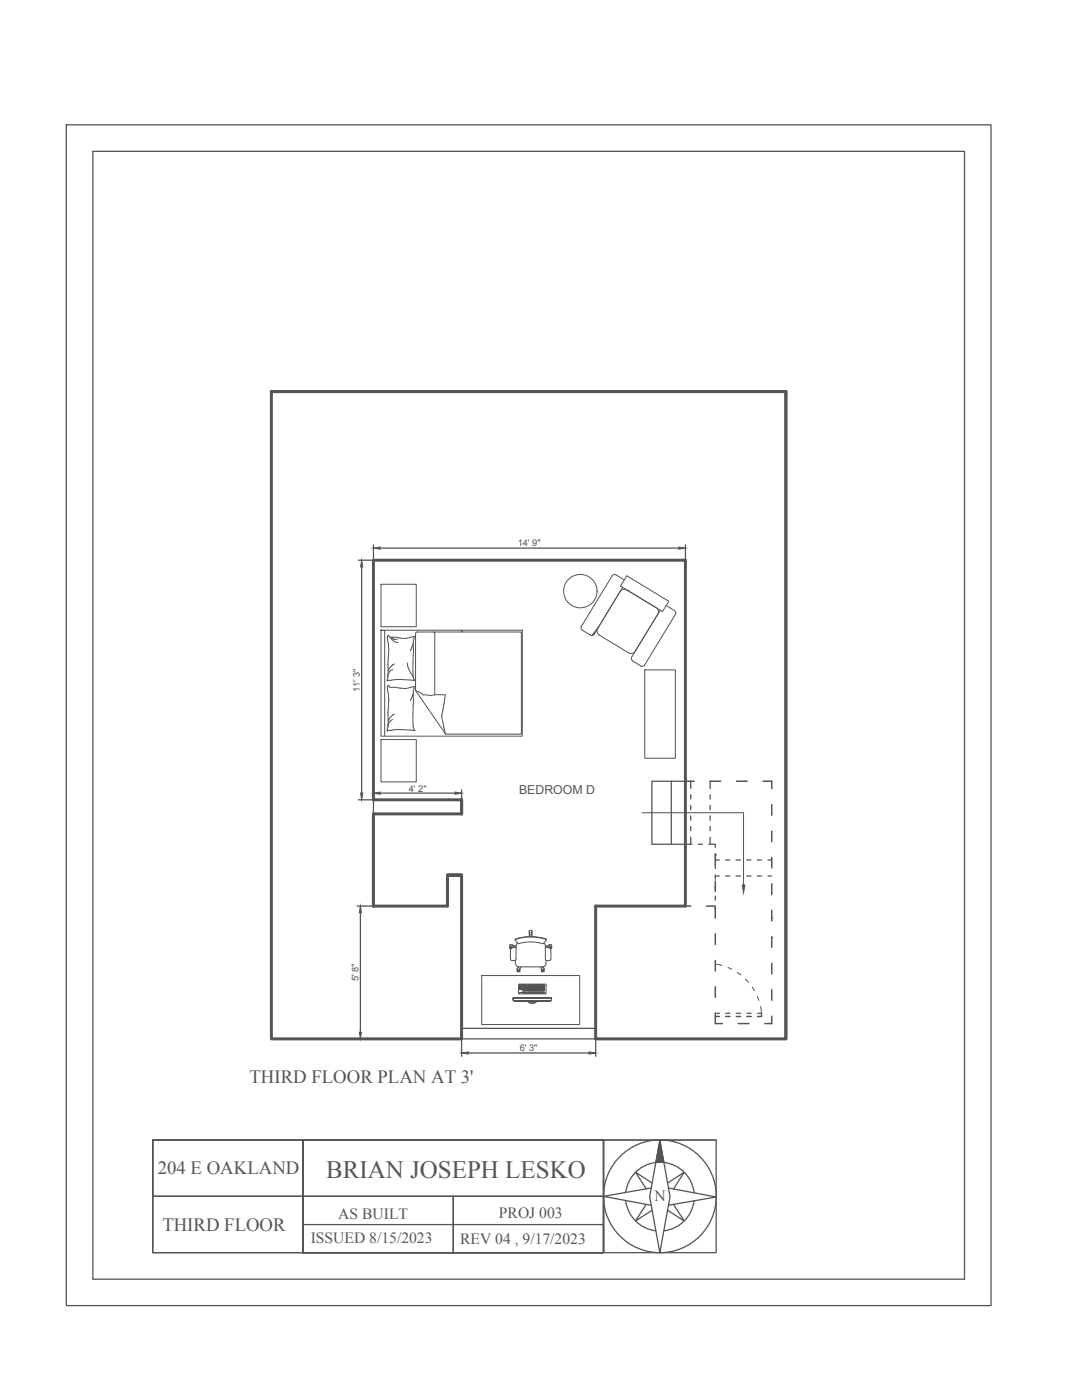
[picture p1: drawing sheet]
<svg xmlns="http://www.w3.org/2000/svg" width="216mm" height="279mm" viewBox="0 0 216 279" stroke-linecap="round" stroke-linejoin="round" font-family="sans-serif">
<!-- layer: A-WALL-EXTR-HEVY -->
<path d="M54.2 78.1h102.6M156.8 78.1v129.2M92.1 159.6v2.8v-2.8M136.8 155.9v-44.1h-62.3v47.8h17.6v2.8h-17.6M74.5 162.4v18.4v-18.4M89.3 174.6h2.8h-2.8v6.2h-14.8M92.1 174.6v32.7h-37.9v-129.2h102.6v129.2h-37.9v-26.5h17.9" fill="none" stroke="#545454" stroke-width=".59"/>
<!-- layer: Title Blocks -->
<g fill="none" stroke="#545454" stroke-width=".25">
<path d="M13.2 24.9h184.5v235.7h-184.5zM18.5 30.2h174v225.1h-174zM30.5 227.5v22.5h60M30.5 227.5h89.9v22.5h-29.9M30.5 227.5h30v11.3h-30zM30.5 238.8h30v11.2h-30zM60.5 227.5v22.5h30M60.5 227.5v11.3h59.9v-11.3h-59.9h59.9v22.5h-59.9zM60.5 238.8h59.9v11.2h-59.9zM60.5 238.8h59.9v11.2h-29.9v-11.2v11.2h-30zM120.4 227.5h22.5v22.5h-22.5zM120.4 227.5h22.5"/>
<path d="M124.8 239.6a6.9 6.9 0 0 0 6.1 6M124.9 238a6.9 6.9 0 0 1 6.8-6.1 6.9 6.9 0 0 1 6.8 6.1M129.9 237.1l-9.5 1.7 9.5 1.7M130.1 236.1l-3.3-2.1 2.2 3.3M131.7 227.5l2 11.3-2 11.2-2.1-11.2zM131.7 227.6h-.1M131.7 227.7l-.1 .1M131.7 227.9l-.1 .1M131.7 228l-.2 .2M131.8 228.1l-.3 .3M131.8 228.3l-.3 .3M131.8 228.4l-.4 .4"/>
<path d="M131.9 228.5l-.5 .5M131.9 228.7l-.5 .5M131.9 228.8l-.6 .6M131.9 228.9l-.6 .7M131.9 229.1l-.6 .7M132 229.2l-.8 .8M132 229.3l-.8 .8M132 229.5l-.8 .8M132 229.6l-.9 .9M132.1 229.7l-1 1M132.1 229.9l-1.1 1M132.1 230l-1.1 1.1"/>
<path d="M132.1 230.1l-1.1 1.2M132.2 230.3l-1.3 1.2M132.2 230.4l-1.3 1.3M132.2 230.5l-1.3 1.4M132.2 230.7l-1.3 1.3M132.3 230.8l-1.2 1.2M132.3 230.9l-1 1.1M132.3 231.1l-.9 .9M132.3 231.2l-.7 .8M132.4 231.4l-.7 .6M132.4 231.5l-.5 .5M132.4 231.6l-.4 .4"/>
<path d="M132.4 231.8l-.2 .2M132.4 231.9l-.1 .1M133.2 236.1l3.3-2.1-2.1 3.3M133.4 237.1l9.5 1.8-9.5 1.6M138.5 239.6a6.9 6.9 0 0 1-6 6M60.5 244.4h59.9v5.6h-59.9zM128.9 240.4l-2.1 3.3 3.3-2.2M134.4 240.4l2.1 3.3-3.3-2.2"/>
<circle cx="131.7" cy="238.7" r="11.3"/>
</g>
<!-- layer: A-WALL-EXTR-HEVY -->
<g fill="none" stroke="#545454" stroke-width=".3">
<path d="M136.8 155.9h1.7M141.7 155.9h2.1M147 155.9h2.1M152.2 155.9h1.8v1.5M142.7 170.6v2.1M142.7 175.8v2.1M154 160.6v2.1M154 165.8v2.2M154 171.1v2.1M154 176.4v2.1M142.7 181.1v2.1M142.7 186.4v2.1"/>
<path d="M142.7 191.7v2.1M142.7 196.9v2.2M154 181.7v2.1M154 187v2.1M154 192.2v2.2M154 197.5v2.1M142.7 202.2v2.1h1.5M147.3 204.3h2.1M154 202.8v1.5h-1.4"/>
</g>
<!-- layer: A-WALL-INTR-MEDM -->
<path d="M74.5 111.8h62.3M142.7 170.6h.1M136 180.8h1.8M141 180.8h1.7" fill="none" stroke="#545454" stroke-width=".3"/>
<!-- layer: A-DECK-LITE -->
<g fill="none" stroke="#545454" stroke-width=".25">
<path d="M133.9 155.9v12.6M137.8 155.9v1.5M137.8 158.6v.9M141.7 155.9v1.5M141.7 158.6v.9M137.8 160.7v.9M137.8 162.8v.9M137.8 165v.8M137.8 167.1v1.4M141.7 160.7v.9M141.7 162.8v.9M141.7 165v.8"/>
<path d="M141.7 167.1v1.4"/>
</g>
<!-- layer: A-DETL-LITE -->
<g fill="none" stroke="#545454" stroke-width=".25">
<path d="M136.8 155.9h-6.7v12.6h8M139.3 168.5h.9M141.4 168.5h1.3v.6M142.7 171.6h.8M142.7 174.8h.8M142.7 170.4v.8M142.7 172.5v.8M142.7 174.6v.9M142.7 176.7v.9M142.7 178.8v.9M144.8 171.6h.8M144.8 174.8h.8"/>
<path d="M146.9 171.6h.8M146.9 174.8h.8M149 171.6h.8M149 174.8h.8M151.1 171.6h.9M151.1 174.8h.9M153.2 171.6h.8M153.2 174.8h.8M142.7 180.9v.6M154 183.2h.1M154 187.1h.1M92.1 205.2h26.8"/>
<path d="M92.1 207.3h26.8M142.7 202.9h.9M142.7 202.2h.9M144.8 202.9h.9M144.8 202.2h.9M146.9 202.9h.9M146.9 202.2h.9M149 202.9h.9M149 202.2h.9M151.2 202.9h.8h-.8M151.2 202.2h.8v.7"/>
</g>
<!-- layer: A-DETL-FINE -->
<path d="M148.1 176.6h.5l-.2 1.6z" fill="#545454" stroke="#545454" stroke-width=".2"/>
<g fill="none" stroke="#545454" stroke-width=".2">
<path d="M76 116.6h7.1v8.5h-7.1zM123.8 118a.93 .93 0 0 1 1.3-.3l5.8 3.6a.96 .96 0 0 1 .3 1.3M124.2 117.2l-5.8 9.6h-.6l-1.6-1-.3-.5 .1-.3M124.6 115.7l-1.7-1-.3-.1-.4 .3-6.2 10.1M125.1 114.9l8.3 5.1-1.2 2-8.4-5zM76 125.8h28.2v21.1h-28.2zM76 125.8h.1M76.8 125.8v21.1M77.2 135.7l.1 .2M77.3 127.2v-.3l.3-.1v.2a.66 .66 0 0 0 1 .1l1 .2M77.3 127.2v.3M77.3 127.5l.2 1"/>
<path d="M77.3 137.5l.3 2.3M77.3 135.8v.1M77.4 134.5l-.1 1.3M77.5 128.5l.1 1.3M77.6 129.8l-.2 2.4 .1 2.3M77.6 139.8l-.1 1.5M77.7 134.1l-.3 .9M77.8 127.2l.9 .8M78 127.2l.5 .3 .7 .1M78.2 135.7l-.9 .1M78.3 133.6l-.7 .5M78.4 132.7l-.7 .7-.2 .5"/>
<path d="M78.5 132.6l-.2 .1M78.7 128l.7 .2M78.7 132.5l-.2 .1M79.2 135.6h1.3M79.2 135.6l-1 .1M79.6 137.3l-1.3-.1a.51 .51 0 0 1-.7-.4l-.3 .1v.6M79.6 127.3l1.2 .1M79.6 137.3l1.4 .1M80.5 135.6l2.1 .2M81 127.4h-.2M81.3 132.8l.5 1.1 .7 1.2M81.3 132.3v.5"/>
<path d="M82 129.5l-.1 .4M82 139.5l-.1 .3M82.2 129.2l-.2 .3M82.4 128.5l-.2 .7M82.4 138.5l-.4 1M82.4 134.9l.1 .5M82.4 130.8v4.1M82.5 130.2l-.1 .6M82.5 135.4l.1 .3M82.5 129.6v.6M82.5 139.6v.6M82.6 127l-1.6 .4"/>
<path d="M82.6 137l-1.6 .4M82.6 135.8h.1M82.6 127h.1M82.6 137h.1M82.7 127l-.2 1.1v1.5M82.7 137l-.2 1.1v1.5M82.9 137.8l1 .5a1.05 1.05 0 0 0 1.2 .4l.6 .1 1.3-.2 1.9 .1M86.5 126.1l.3 .3-.1 12.3M88.9 138.6l-.5 3.1M119.3 125.4a1 1 0 0 0 .3 1.3l5.8 3.6a.96 .96 0 0 0 1.4-.3M128.7 133.7h6.1v17.6h-6.1zM131.7 121.8l-5.7 9.4v.2l.2 .5 1.7 1"/>
<path d="M132.9 120.8l1.7 1.1 .3 .4-.1 .3-6.2 10.1-.4 .3-.3-.1M76 147.6h7.1v8.4h-7.1zM77.2 145.7l.1 .1M77.3 145.9h.1M77.4 144.5v.5M77.4 144.5l-.1 1.2M77.5 143.6v.9M77.5 141.4v2.2M77.7 144.1l-.3 .4M77.8 145.8h-.5M78.3 143.6l-.7 .5M78.4 142.7l-.9 1.2"/>
<path d="M78.7 142.5l-.4 .2M80.5 145.6l2.1 .2M80.5 145.6h-1.3l-1.4 .2M82.4 143.9v1M82.4 144.9l.1 .4M82.5 140.2l-.1 3.8M82.5 145.3l.1 .5M82.6 145.8h.1M88.1 142.8l.6 2.9M88.2 142.6l-.1 .3M88.4 141.7l-.2 .9M88.7 145.7l.2 .8"/>
<path d="M104 146.2l.1-19.8-.2-.2-20.7-.1-.3 .3v11.4l6 8.7M104.1 146.2l-.3 .3h-14.9M128.2 162.2h20.2v14.4M96.1 194.7h19.6v9.8h-19.6zM101.8 188.6l-.1 .7h.2v-.3v.3M102.1 189v.2l.7-.2 .2 .2M102.1 189.2a3.2 3.2 0 0 0-.2 2.3l.3 .2h.5l.2-.2 .1-2.3M102.1 189h.2M102.2 188.6l.1 .1M102.2 189h-.2l.1 .2M102.2 188.7l.6 .1M102.3 188.6l-.3-.1-.3 .2 .1 .1 .2 .2"/>
<path d="M102.3 188.7h.1M102.3 189v.1M102.3 199.6v-.4h7.8v.4l-.2 .1M102.3 199.1h7.8v.1h-7.8zM102.3 199.2v.4M102.4 199.6l.1 .1M102.5 188.9l-.2 .3M102.8 187.6a8.2 8.2 0 0 1 6.2 0M102.9 191.6l-.1 .6M102.9 192.2l.1 .5 .5 .3M103 188.8l-.5 .1M103 188.8v.3"/>
<path d="M103.3 188.2l-.3 .5M103.3 193.2l-.1 .1v.6h.2v-.3v.3h.2v-.3M103.5 196.6v1.6M103.5 193l-.2 .2v.3h.4l.1-.3M103.5 196.6l.2-.2h5.1l.2 .2v1.6l-.2 .2h-5.1l-.2-.2M103.5 197.3h.2v.2h-.2zM103.5 197h.2v.2h-.2zM103.5 196.8h.2v.2h-.2zM103.5 196.6h.2v.1h-.2zM103.5 193v.1M103.7 197.3h.3v.2h-.3zM103.7 197h.3v.2h-.3z"/>
<path d="M103.7 196.8h.3v.2h-.3zM103.8 193.3l-.1 .6h-.1v-.4M104 197.3h.2v.2h-.2zM104 197h.2v.2h-.2zM104 196.8h.2v.2h-.2zM104 196.6h.2v.1h-.2M104 193l-.3 .3M104.2 196.6h-.5v.1h.5M104.5 197.6v.2v-.2h-.2v.2h.2M104.5 197.3v.2v-.2h-.2v.2h.2M104.5 197v.2v-.2h-.2v.2h.2M104.5 196.6v.1v-.1h-.2v.1h.2"/>
<path d="M104.5 198v.2v-.2h-.2v.2h.2M104.5 197.6h.2v.2v-.2M104.5 197.6v.2h.2M104.5 197.3h.2v.2v-.2M104.5 197.3v.2h.2M104.5 197h.2v.2v-.2M104.5 197v.2h.2M104.5 196.6h.2v.1v-.1M104.5 196.6v.1h.2M104.5 198h.2v.2v-.2M104.5 198v.2h.2M104.7 196.8v.2v-.2h-.2v.2h.2"/>
<path d="M104.8 197.6h.2v.2v-.2M104.8 197.6v.2h.2M104.8 197.3h.2v.2v-.2M104.8 197.3v.2h.2M104.8 197h.2v.2v-.2M104.8 197v.2h.2M104.8 196.6h.2v.1v-.1M104.8 196.6v.1h.2M104.8 198h.2v.2v-.2M104.8 198v.2h.2M105.1 197.6h.4v.2h-.4zM105.1 197.3h.3v.2h-.3z"/>
<path d="M105.1 197h.5v.2h-.5zM105.1 196.8h.6v.2h-.6zM105.1 196.6h.4v.1h-.4zM105.3 199.8a1.08 1.08 0 0 0 1.8 0M105.4 198v.2v-.2h-.2v.2h.2M105.5 196.6h.2v.1h-.2zM105.5 196.6h.2v.1v-.1M105.6 186.9v-.3h.6v.3M105.6 198v.2v-.2h-.2v.2h.2M105.7 199.8h1v.3h-1zM105.7 185.8l-.1 .7h.1M105.7 197.6v.2v-.2h-.2v.2h.2"/>
<path d="M105.7 197.3v.2v-.2h-.2v.2h.2M105.7 186.6v-.7l.2-.2 .2 .2v.7M105.9 198v.2v-.2h-.3v.2h.3M106 197.6v.2v-.2h-.2v.2h.2M106 197.3v.2v-.2h-.2v.2h.2M106 197v.2v-.2h-.2v.2h.2M106 196.8v.2v-.2h-.2v.2h.2M106 196.6v.1v-.1h-.2v.1h.2M106.1 185.8h.1l-.1 .7M106.1 198v.2v-.2h-.2v.2h.2M106.2 197.6v.2v-.2h-.2v.2h.2M106.2 197.3v.2v-.2h-.2v.2h.2"/>
<path d="M106.2 197v.2v-.2h-.2v.2h.2M106.2 196.8v.2v-.2h-.2v.2h.2M106.2 196.6v.1v-.1h-.2v.1h.2M106.5 197.6v.2v-.2h-.3v.2h.3M106.5 197.3v.2v-.2h-.3v.2h.3M106.5 197v.2v-.2h-.3v.2h.3M106.5 196.8v.2v-.2h-.3v.2h.3M106.5 198v.2v-.2h-.2v.2h.2M106.7 197.6v.2v-.2h-.2v.2h.2M106.7 197.3v.2v-.2h-.2v.2h.2M106.7 197v.2v-.2h-.2v.2h.2M106.7 196.8v.2v-.2h-.2v.2h.2"/>
<path d="M106.7 198v.2v-.2h-.2v.2h.2M106.8 198h.2v.2v-.2M106.8 198v.2h.2M106.9 197.6v.2v-.2h-.2v.2h.2M106.9 197.3v.2v-.2h-.2v.2h.2M106.9 197v.2v-.2h-.2v.2h.2M106.9 196.8v.2v-.2h-.2v.2h.2M107 198h.2v.2v-.2M107 198v.2h.2M107.1 199.8v.1M107.2 197.6v.2v-.2h-.2v.2h.2M107.2 197.3v.2v-.2h-.2v.2h.2"/>
<path d="M107.2 197v.2v-.2h-.2v.2h.2M107.2 196.8v.2v-.2h-.2v.2h.2M107.2 196.6h.2v.1v-.1M107.4 197.6v.2v-.2h-.2v.2h.2M107.4 197.3v.2v-.2h-.2v.2h.2M107.4 197v.2v-.2h-.2v.2h.2M107.4 196.8v.2v-.2h-.2v.2h.2M107.4 196.6h-1.2v.1h1.2h-.9M107.5 197.6h.2v.2v-.2M107.5 197.6v.2h.2M107.5 197.3h.2v.2v-.2M107.5 197.3v.2h.2"/>
<path d="M107.5 197h.2v.2v-.2M107.5 197v.2h.2M107.5 196.8h.2v.2v-.2M107.5 196.8v.2h.2M107.5 196.6h.2v.1v-.1M107.5 196.6v.1h.2M107.6 198v.2v-.2h-.2v.2h.2M107.6 198h.2v.2v-.2M107.6 198v.2h.2M107.7 197.6h.2v.2v-.2M107.7 197.6v.2h.2M107.7 197.3h.2v.2v-.2"/>
<path d="M107.7 197.3v.2h.2M107.7 197h.2v.2v-.2M107.7 197v.2h.2M107.7 196.8h.2v.2v-.2M107.7 196.8v.2h.2M107.7 196.6h.2v.1v-.1M107.7 196.6v.1h.2M107.8 193l.2 .3 .1 .6h.1v-.3v.3h.2v-.4v.4h.2l-.1-.7M107.9 198h.2v.2v-.2M107.9 198v.2h.2M108 193.2l.1 .2M108.1 198h.2v.2v-.2"/>
<path d="M108.1 198v.2h.2M108.2 197.6v.2v-.2h-.2v.2h.2M108.2 197.3v.2v-.2h-.2v.2h.2M108.2 197v.2v-.2h-.2v.2h.2M108.2 196.7h-.2v-.1h.2v.1v-.1v.4h-.2v-.2h.2v.2v-.2M108.2 197.6h.2v.2v-.2M108.2 197.6v.2h.2M108.2 197.3h.2v.2v-.2M108.2 197.3v.2h.2M108.2 197h.2v.2v-.2M108.2 197v.2h.2M108.2 193l.3 .4-.2 .2-.2-.2"/>
<path d="M108.4 196.8h-.2h.5v.2h-.5h.2M108.4 196.6h-.2h.5v.1h-.5h.2M108.5 197.6h.2v.2h-.2zM108.5 197.3h.2v.2h-.2zM108.5 197h.2v.2h-.2zM108.5 198h.2v.2h-.2zM108.5 188.2l.3 .5M108.9 187.4l.1 .2-.6 .7a9.6 9.6 0 0 0-5 0l-.6-.8a6.4 6.4 0 0 1 4.6-.5l1.5 .4M108.9 191.6v.8l-.4 .5-5 .1M109 189l-.2 .2v2.2l.3 .3M109 188.8l.9-.3 .1 .3-.5 .3M109.2 188.9l-.4-.1v.3"/>
<path d="M109.3 188.9l.3 .3M109.5 188.7h.1M109.6 188.6l-.1 .1M109.7 189.2a3.4 3.4 0 0 1 .2 2.3l-.2 .2h-.6M109.7 189v.2l-.7-.2M109.9 199.8h-7.4h7.4M109.9 189l-.1 .3M110 188.6l.1 .1v.6h-.2v-.3M142.7 192.4l1.4 .3M145.3 193.1l.7 .3M147.1 194.1l.7 .5M148.7 195.4l.6 .6"/>
<path d="M150.1 197l.4 .7M151.1 198.9l.3 .8M151.8 200.9l.2 1.3"/>
<circle cx="115.8" cy="118" r="3.3"/>
<circle cx="103.6" cy="198.1" r=".03"/>
<circle cx="103.9" cy="198.1" r=".03"/>
<circle cx="104.1" cy="198.1" r=".03"/>
</g>
<!-- layer: A-WALL-INTR-MEDM -->
<path d="M136.8 155.9v24.9" fill="none" stroke="#545454" stroke-width=".59"/>
<!-- layer: A-DIMS-CRIT -->
<path d="M71.5 111.8h2.7M72.2 113.1v45.2M74.5 108.7v2.8M75.8 109.4h59.7M136.8 108.7v2.8M71.5 159.6h2.7" fill="none" stroke="#545454" stroke-width=".25"/>
<g fill="#545454" stroke="#545454" stroke-width=".2">
<path d="M72 158.3h.4l-.2 1.3z"/>
<path d="M72.2 111.8l.2 1.3h-.4z"/>
<path d="M135.5 109.2l1.3 .2-1.3 .2z"/>
<path d="M74.5 109.4l1.3-.2v.4z"/>
</g>
<!-- layer: A-WALL-EXTR-HEVY -->
<g fill="none" stroke="#545454" stroke-width=".25">
<path d="M125.3 117.9h.1M92 125.8l.3 .3M119.3 125.3l-1.2 1.5M74.5 157.6v4.5M75.8 158.3h15M92.1 157.6v4.5M71.3 180.8h2.9M71.9 182.1v23.9M71.3 207.3h20.8M92.1 207.7v3.1M93.4 210.1h24.1M118.9 207.3h2.8"/>
<path d="M118.9 207.7v3.1M154 207.3h2.8"/>
</g>
<g fill="#545454" stroke="#545454" stroke-width=".2">
<path d="M92.1 210.1l1.3-.2v.5z"/>
<path d="M117.5 209.9l1.4 .2-1.4 .3z"/>
<path d="M71.7 206h.4l-.2 1.3z"/>
<path d="M71.9 180.8l.2 1.3h-.4z"/>
<path d="M90.8 158.1l1.3 .2-1.3 .2z"/>
<path d="M74.5 158.3l1.3-.2v.4z"/>
</g>
<text font-size="5" fill="#545454" x="65.1" y="235.1">BRIAN JOSEPH LESKO</text>
<g font-size="3.7" fill="#545454">
<text x="49.8" y="216.2">THIRD FLOOR PLAN AT 3'</text>
<text x="31.5" y="234.3">204 E OAKLAND</text>
<text x="32.4" y="245.6">THIRD FLOOR</text>
</g>
<g font-size="3.1" fill="#545454">
<text x="130.6" y="239.6">N</text>
<text x="67.5" y="243.2">AS BUILT</text>
<text x="99.6" y="243.1">PROJ 003</text>
<text x="62" y="248.2">ISSUED 8/15/2023</text>
<text x="91.8" y="248.2">REV 04 , 9/17/2023</text>
</g>
<text font-size="2.5" fill="#545454" x="103.6" y="158.5">BEDROOM D</text>
<g font-size="1.8" fill="#545454">
<text x="103.3" y="109">14' 9&quot;</text>
<text x="71.8" y="138.1" transform="rotate(-90 71.8 138.1)">11' 3&quot;</text>
<text x="81.6" y="158">4' 2&quot;</text>
<text x="71.6" y="195.9" transform="rotate(-90 71.6 195.9)">5' 8&quot;</text>
<text x="103.7" y="209.8">6' 3&quot;</text>
</g>
</svg>
